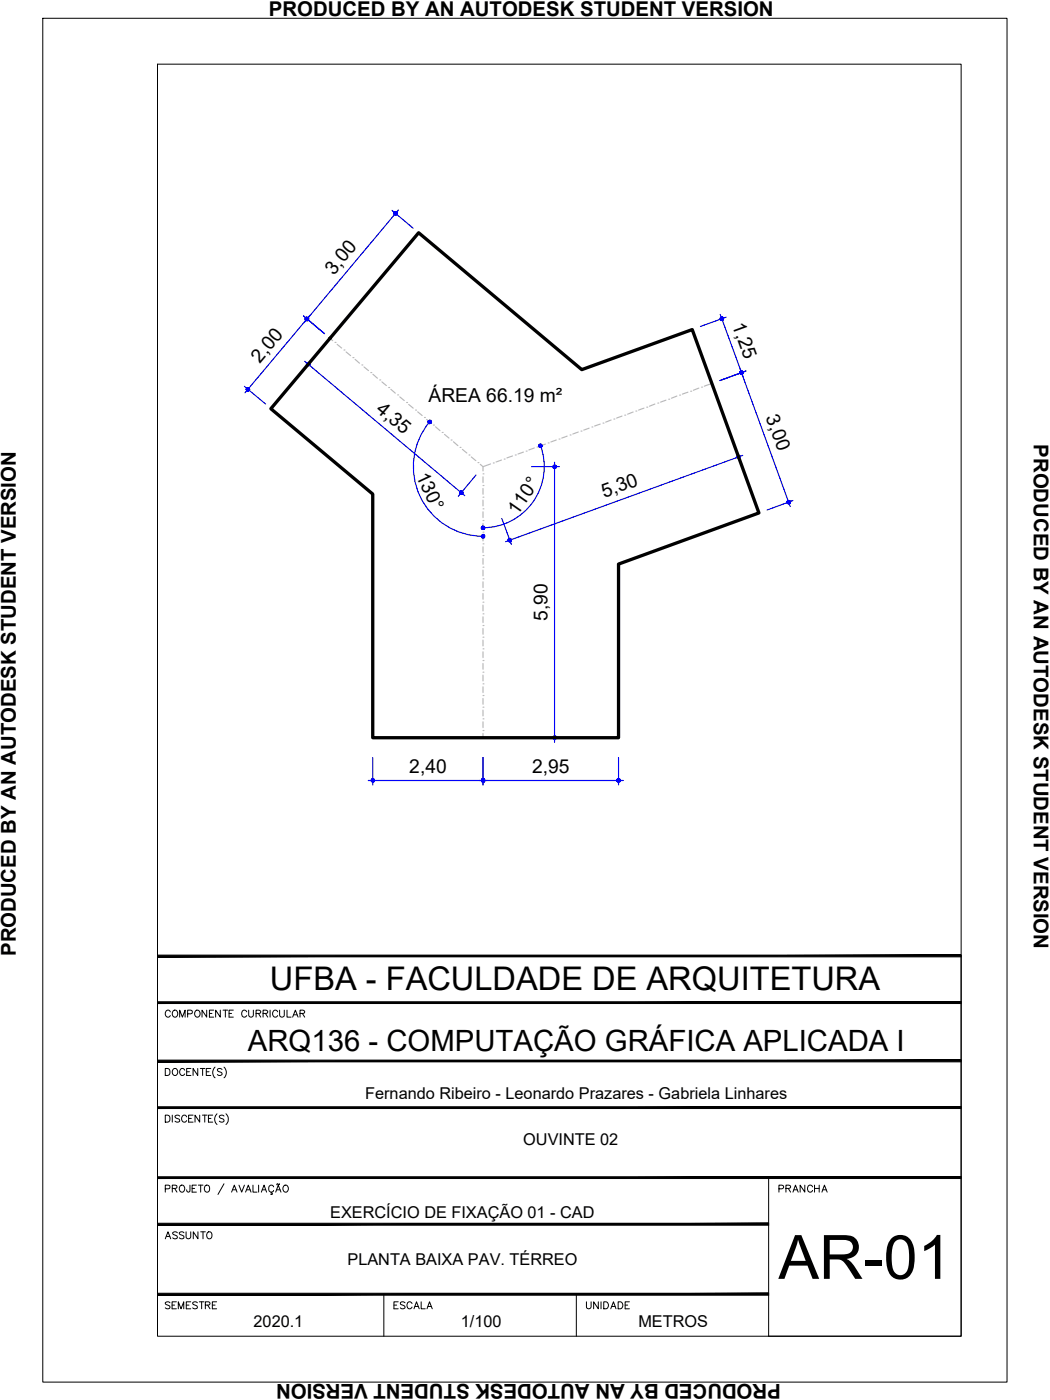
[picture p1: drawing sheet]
<svg xmlns="http://www.w3.org/2000/svg" width="229mm" height="305mm" viewBox="0 0 229 305" stroke-linecap="round" stroke-linejoin="round" font-family="sans-serif">
<!-- layer: ARQ_EIXO CINZA 04 -->
<g fill="none" stroke="#bababa" stroke-width=".25">
<path d="M71.8 73.7l.6 .5M72.9 74.5h.1M73.4 75l1 .8M74.9 76.2h.1M75.4 76.6l.9 .8M76.8 77.9h.1M77.3 78.2l1 .9M78.8 79.5h.1M79.2 79.9l1 .8M80.7 81.1h.1M81.2 81.5l1 .8M82.7 82.7h.1"/>
<path d="M83.1 83.1l1 .8M84.6 84.4h.1M85.1 84.8l1 .8M86.6 86h.1M87 86.4l1 .8M88.5 87.6h.1M89 88.1l1 .8M90.5 89.3h.1M90.9 89.7l1 .8M92.4 90.9h.1M92.9 91.3l1 .8M94.4 92.5h.1"/>
<path d="M94.8 92.9l1 .9M96.3 94.1h.1M96.8 94.6l.9 .8M98.2 95.8h.1M98.7 96.2l1 .8M100.2 97.4h.1M100.7 97.8l.9 .8M102.1 99.1h.1M102.6 99.5l1 .8M109.8 99.9h.1M111.6 99.3l-1.2 .4M112.2 99.1h.1"/>
<path d="M114 98.4l-1.2 .4M114.6 98.2h.1M116.3 97.5l-1.2 .5M116.9 97.3h.1M118.7 96.7l-1.2 .4M119.3 96.4h.1M121.1 95.8l-1.2 .4M121.7 95.6h.1M123.5 95l-1.2 .4M124.1 94.7h.1M125.9 94.1l-1.2 .4M126.5 93.9h.1"/>
<path d="M128.3 93.2l-1.2 .4M128.9 93h.1M130.7 92.3l-1.2 .5M131.3 92.1h.1M133.1 91.4l-1.2 .5M133.6 91.2h.1M135.4 90.6l-1.2 .4M136 90.4h.1M137.8 89.7l-1.1 .5M138.4 89.5h.1M140.2 88.9l-1.2 .4M140.8 88.6h.1"/>
<path d="M142.6 88l-1.2 .4M143.2 87.8h.1M145 87.1l-1.2 .4M145.6 86.9h.1M147.4 86.2l-1.2 .5M148 86h.1M149.8 85.4l-1.3 .4M150.4 85.2h.1M152.1 84.5l-1.1 .5M152.7 84.3h.1M155 83.5l-1.7 .6M104.1 100.7h.1"/>
<path d="M104.6 101.1l.6 .5M105.2 118.4h.1M105.2 115.9h.1M105.2 113.3h.1M105.2 110.8h.1M105.2 108.2h.1M105.2 105.7h.1M105.2 103.2h.1M105.2 103.8v1.3M105.2 106.3v1.3M105.2 108.9v1.3M105.2 111.4v1.3"/>
<path d="M105.2 114v1.2M105.2 116.5v1.3M105.2 119v1.3M106.8 101l-1.6 .6v.9M107.4 100.8h.1M109.2 100.2l-1.2 .4M105.2 138.7h.1M105.2 136.2h.1M105.2 133.6h.1M105.2 131.1h.1M105.2 128.6h.1M105.2 126h.1"/>
<path d="M105.2 123.5h.1M105.2 120.9h.1M105.2 121.6v1.3M105.2 124.1v1.3M105.2 126.7v1.2M105.2 129.2v1.3M105.2 131.7v1.3M105.2 134.3v1.3M105.2 136.8v1.3M105.2 139.4v1.2M105.2 159h.1M105.2 156.5h.1"/>
<path d="M105.2 154h.1M105.2 151.4h.1M105.2 148.9h.1M105.2 146.3h.1M105.2 143.8h.1M105.2 141.3h.1M105.2 141.9v1.3M105.2 144.4v1.3M105.2 147v1.3M105.2 149.5v1.3M105.2 152.1v1.2M105.2 154.6v1.3"/>
<path d="M105.2 157.1v1.3M105.2 159.7v.9"/>
</g>
<!-- layer: COTA AZUL -->
<g fill="none" stroke="#00f" stroke-width=".25">
<path d="M85.3 45.8l4.7 3.9M86.7 45.7l-20.5 24.5M66.1 68.8l4.6 3.8M66.3 78.7l34.9 29.2M67.5 68.7l-14.2 16.8M70.3 75.5l-3.8 4.6M156.8 68.5l15.2 41.8M158.1 69l-5.6 2.1M53.2 84.1l4.6 3.9M93.6 91.8a15.2 15.2 0 0 0-2.2 16.2 15.2 15.2 0 0 0 13.8 8.8M117.7 97a13.3 13.3 0 0 1-12.5 17.9M159.1 94.8l2 5.6"/>
<path d="M161.7 99.1l-51.6 18.8M162.4 80.8l-5.6 2M103.6 103.4l-3.8 4.6M109.3 112.9l2 5.6M115.7 101.6h6.1M120.7 100.6v61M172.6 109l-5.6 2M80.2 169.9h55.5M81.2 164.9v6M105.2 164.9v6M115.7 160.6h6.1M134.7 164.9v6"/>
</g>
<!-- layer: 0 -->
<g fill="#00f" stroke="#00f" stroke-width=".22">
<path d="M66.8 79l-.1 .2 .4 .1zM66.7 79.2l.4 .1-.3 .1zM66.8 79.4v.2l.3-.3z"/>
<path d="M67.1 79.3l-.3 .3 .3 .1zM67.1 79.3l.1 .3-.1 .1zM67.1 79.3l.1 .3 .2-.1z"/>
<path d="M67.1 79.3l.3 .2 .1-.1zM67.1 79.3l.3-.1 .1 .2zM67.4 79l-.3 .3 .3-.1z"/>
<path d="M67.2 78.9l-.1 .4 .3-.3zM67 79l.2-.1-.1 .4zM66.8 79l.3 .3-.1-.3z"/>
<path d="M100.4 107.3l.3 .2 .1-.2zM100.4 107.3l.4-.2v.2zM100.7 107l-.3 .3 .4-.2z"/>
<path d="M100.5 106.9l-.1 .4 .3-.3zM100.3 106.9h.2l-.1 .4zM100.2 107l.2 .3-.1-.4z"/>
<path d="M100.2 107l-.1 .2 .3 .1zM100.1 107.2l.3 .1-.3 .1zM100.1 107.4l.1 .1 .2-.2z"/>
<path d="M100.4 107.3l-.2 .2 .2 .1zM100.4 107.3l.1 .3h-.1zM100.4 107.3l.1 .3 .2-.1z"/>
<path d="M120.6 101.3l.1 .3v-.4zM120.6 101.3l.1 .3-.3-.2zM120.4 101.4v.2h.3z"/>
<path d="M120.4 101.6v.2l.3-.2zM120.4 101.8l.3-.2-.1 .3zM120.7 101.6l-.1 .3 .1 .1z"/>
<path d="M120.7 101.6v.4l.2-.1zM120.7 101.6l.4 .2-.2 .1zM120.7 101.6l.4 .2v-.2z"/>
<path d="M120.7 101.6h.4v-.2zM120.9 101.3l.2 .1-.4 .2zM120.7 101.2v.4l.2-.3z"/>
<path d="M120.7 160.6v.4l.2-.1zM120.7 160.6l.4 .2-.2 .1zM120.7 160.6l.4 .2v-.2z"/>
<path d="M120.7 160.6h.4v-.2zM120.9 160.3l.2 .1-.4 .2zM120.7 160.2v.4l.2-.3z"/>
<path d="M120.6 160.3l.1 .3v-.4zM120.6 160.3l.1 .3-.3-.2zM120.4 160.4v.2h.3z"/>
<path d="M120.4 160.6v.2l.3-.2zM120.4 160.8l.3-.2-.1 .3zM120.7 160.6l-.1 .3 .1 .1z"/>
<path d="M110.6 117.7l.1 .2 .3-.3zM111 117.6l-.1 .4-.2-.1zM111 117.6l-.1 .4 .2-.1z"/>
<path d="M111 117.6l.1 .3h.2zM111 117.6h.3v.3zM111 117.6h.3v-.1z"/>
<path d="M111.2 117.3l-.2 .3 .3-.1zM111 117.2l.2 .1-.2 .3zM110.9 117.3l.1 .3v-.4z"/>
<path d="M110.7 117.3l.3 .3-.1-.3zM110.7 117.3l.3 .3-.4-.1zM110.6 117.5v.2l.4-.1z"/>
<path d="M161 99.2l-.2 .3 .4-.1zM160.9 99.1l.1 .1-.2 .3zM160.7 99.1l.1 .4 .1-.4z"/>
<path d="M160.5 99.2l.3 .3-.1-.4zM160.5 99.2l.3 .3-.4-.1zM160.4 99.4v.2l.4-.1z"/>
<path d="M160.4 99.6l.2 .2 .2-.3zM160.8 99.5l-.1 .3h-.1zM160.8 99.5l-.1 .3h.2z"/>
<path d="M160.8 99.5l.1 .3 .2-.1zM160.8 99.5h.4l-.1 .2zM160.8 99.5h.4v-.1z"/>
<path d="M156.9 69.1l.3 .3-.1-.4zM156.9 69.1l.3 .3-.4-.1zM156.8 69.3v.2l.4-.1z"/>
<path d="M156.8 69.5l.1 .2 .3-.3zM157.2 69.4l-.1 .4-.2-.1zM157.2 69.4l-.1 .4 .2-.1z"/>
<path d="M157.2 69.4l.1 .3 .1-.1zM157.2 69.4l.3 .1-.1 .1zM157.2 69.4l.3 .1v-.2z"/>
<path d="M157.4 69.1l-.2 .3 .3-.1zM157.2 69l.2 .1-.2 .3zM157.1 69l.1 .4v-.4z"/>
<path d="M161.5 81.1l.1 .4 .1-.1zM161.5 81.1l.3 .1-.1 .2zM161.5 81.1l.3 .1v-.2z"/>
<path d="M161.7 80.9l-.2 .2 .3-.1zM161.5 80.8l.2 .1-.2 .2zM161.3 80.8l.2 .3v-.3z"/>
<path d="M161.2 80.9l.3 .2-.2-.3zM161.2 80.9l.3 .2h-.4zM161.1 81.1v.1l.4-.1z"/>
<path d="M161.1 81.2l.1 .2 .3-.3zM161.5 81.1l-.1 .4-.2-.1zM161.5 81.1l-.1 .4h.2z"/>
<path d="M161.2 80.9l.3 .2-.2-.3zM161.2 80.9l.3 .2h-.4zM161.1 81.1v.1l.4-.1z"/>
<path d="M161.1 81.2l.1 .2 .3-.3zM161.5 81.1l-.1 .4-.2-.1zM161.5 81.1l-.1 .4h.2z"/>
<path d="M161.5 81.1l.1 .4 .1-.1zM161.5 81.1l.3 .1-.1 .2zM161.5 81.1l.3 .1v-.2z"/>
<path d="M161.7 80.9l-.2 .2 .3-.1zM161.5 80.8l.2 .1-.2 .2zM161.3 80.8l.2 .3v-.3z"/>
<path d="M171.7 109.3l.1 .4 .2-.1zM171.7 109.3l.4 .1-.1 .2zM171.7 109.3l.4 .1-.1-.2z"/>
<path d="M172 109.1l-.3 .2 .3-.1zM171.7 109l.3 .1-.3 .2zM171.6 109l.1 .3v-.3z"/>
<path d="M171.4 109.1l.3 .2-.1-.3zM171.4 109.1l.3 .2h-.4zM171.3 109.3l.1 .1 .3-.1z"/>
<path d="M171.4 109.4v.2l.3-.3zM171.7 109.3l-.1 .4-.2-.1zM171.7 109.3l-.1 .4h.2z"/>
<path d="M66.9 69.1l-.1 .3 .3-.2zM66.7 69.1h.2l-.1 .3zM66.5 69.2l.3 .2-.1-.3z"/>
<path d="M66.5 69.2v.2h.3zM66.5 69.4h.3l-.3 .2zM66.5 69.6l.1 .1 .2-.3z"/>
<path d="M66.8 69.4l-.2 .3 .2 .1zM66.8 69.4l.2 .4h-.2zM66.8 69.4l.2 .4 .1-.1z"/>
<path d="M66.8 69.4l.3 .3 .1-.2zM66.8 69.4l.4-.1v.2zM67.1 69.2l-.3 .2 .4-.1z"/>
<path d="M54 84.8l-.3 .2 .2 .1zM54 84.8l.1 .3h-.2zM54 84.8l.1 .3 .2-.1z"/>
<path d="M54 84.8l.3 .2 .1-.2zM54 84.8l.3-.2 .1 .2zM54 84.8l.3-.2-.1-.1z"/>
<path d="M54.1 84.4l-.1 .4 .2-.3zM53.8 84.4h.3l-.1 .4zM53.7 84.5l.3 .3-.2-.4z"/>
<path d="M53.7 84.5l-.1 .2 .4 .1zM53.6 84.7l.4 .1-.4 .1zM53.6 84.9l.1 .1 .3-.2z"/>
<path d="M66.8 69.4l-.2 .3 .2 .1zM66.8 69.4l.2 .4h-.2zM66.8 69.4l.2 .4 .1-.1z"/>
<path d="M66.8 69.4l.3 .3 .1-.2zM66.8 69.4l.4-.1v.2zM67.1 69.2l-.3 .2 .4-.1z"/>
<path d="M66.9 69.1l-.1 .3 .3-.2zM66.7 69.1h.2l-.1 .3zM66.5 69.2l.3 .2-.1-.3z"/>
<path d="M66.5 69.2v.2h.3zM66.5 69.4h.3l-.3 .2zM66.5 69.6l.1 .1 .2-.3z"/>
<path d="M86.2 46.1l-.1 .4 .3-.3zM86 46.1h.2l-.1 .4zM85.8 46.2l.3 .3-.1-.4z"/>
<path d="M85.8 46.2v.2l.3 .1zM85.8 46.4l.3 .1-.3 .1zM85.8 46.6l.1 .1 .2-.2z"/>
<path d="M86.1 46.5l-.2 .2 .2 .1zM86.1 46.5l.1 .3h-.1zM86.1 46.5l.1 .3 .2-.1z"/>
<path d="M86.1 46.5l.3 .2 .1-.2zM86.1 46.5l.4-.1v.1zM86.4 46.2l-.3 .3 .4-.1z"/>
<path d="M105.2 169.9h.3v-.2zM105.4 169.6l.1 .1-.3 .2zM105.2 169.5v.4l.2-.3z"/>
<path d="M105 169.6l.2 .3v-.4zM105 169.6l.2 .3-.3-.2zM104.9 169.7l-.1 .2h.4z"/>
<path d="M104.8 169.9l.1 .2 .3-.2zM104.9 170.1l.3-.2-.2 .3zM105.2 169.9l-.2 .3 .2 .1z"/>
<path d="M105.2 169.9v.4l.2-.1zM105.2 169.9l.3 .2-.1 .1zM105.2 169.9l.3 .2v-.2z"/>
<path d="M80.8 169.9l.1 .2 .3-.2zM80.9 170.1l.3-.2-.2 .3zM81.2 169.9l-.2 .3 .2 .1z"/>
<path d="M81.2 169.9v.4l.2-.1zM81.2 169.9l.3 .2-.1 .1zM81.2 169.9l.3 .2v-.2z"/>
<path d="M81.2 169.9h.3v-.2zM81.4 169.6l.1 .1-.3 .2zM81.2 169.5v.4l.2-.3z"/>
<path d="M81 169.6l.2 .3v-.4zM81 169.6l.2 .3-.3-.2zM80.9 169.7l-.1 .2h.4z"/>
<path d="M134.7 169.9h.3v-.2zM134.9 169.6l.1 .1-.3 .2zM134.7 169.5v.4l.2-.3z"/>
<path d="M134.5 169.6l.2 .3v-.4zM134.3 169.7l.2-.1 .2 .3zM134.3 169.7v.2h.4z"/>
<path d="M134.3 169.9v.2l.4-.2zM134.3 170.1l.4-.2-.2 .3zM134.7 169.9l-.2 .3 .2 .1z"/>
<path d="M134.7 169.9v.4l.2-.1zM134.7 169.9l.3 .2-.1 .1zM134.7 169.9l.3 .2v-.2z"/>
<path d="M104.8 169.9l.1 .2 .3-.2zM104.9 170.1l.3-.2-.2 .3zM105.2 169.9l-.2 .3 .2 .1z"/>
<path d="M105.2 169.9v.4l.2-.1zM105.2 169.9l.3 .2-.1 .1zM105.2 169.9l.3 .2v-.2z"/>
<path d="M105.2 169.9h.3v-.2zM105.4 169.6l.1 .1-.3 .2zM105.2 169.5v.4l.2-.3z"/>
<path d="M105 169.6l.2 .3v-.4zM105 169.6l.2 .3-.3-.2zM104.9 169.7l-.1 .2h.4z"/>
<path d="M93.6 91.5v.4l.2-.3zM93.4 91.5h.2v.4zM93.3 91.6l.3 .3-.2-.4z"/>
<path d="M93.3 91.6l-.1 .2 .4 .1zM93.2 91.8l.4 .1-.4 .1zM93.2 92l.1 .2 .3-.3z"/>
<path d="M93.6 91.9l-.3 .3h.2zM93.6 91.9l.1 .3h-.2zM93.6 91.9l.1 .3 .2-.1z"/>
<path d="M93.6 91.9l.3 .2v-.2zM93.6 91.9l.3-.2v.2zM93.8 91.6l-.2 .3 .3-.2z"/>
<path d="M105.2 116.8h.3v-.2zM105.4 116.5l.1 .1-.3 .2zM105.2 116.4v.4l.2-.3z"/>
<path d="M105 116.5l.2 .3v-.4zM105 116.5l.2 .3-.3-.2zM104.9 116.6l-.1 .2h.4z"/>
<path d="M104.8 116.8l.1 .2 .3-.2zM104.9 117l.3-.2-.2 .3zM105.2 116.8l-.2 .3h.2z"/>
<path d="M105.2 116.8v.3h.2zM105.2 116.8l.3 .2-.1 .1zM105.2 116.8l.3 .2v-.2z"/>
<path d="M104.8 114.9l.1 .2 .3-.2zM104.9 115.1l.3-.2-.2 .3zM105.2 114.9l-.2 .3 .2 .1z"/>
<path d="M105.2 114.9v.4l.2-.1zM105.2 114.9l.3 .2-.1 .1zM105.2 114.9l.3 .2v-.2z"/>
<path d="M105.2 114.9h.3v-.2zM105.4 114.6l.1 .1-.3 .2zM105.2 114.6v.3l.2-.3z"/>
<path d="M105 114.6l.2 .3v-.3zM105 114.6l.2 .3-.3-.2zM104.9 114.7l-.1 .2h.4z"/>
<path d="M117.4 96.8l.3 .3-.1-.4zM117.4 96.8l.3 .3-.4-.1zM117.3 97v.2l.4-.1z"/>
<path d="M117.3 97.2l.1 .2 .3-.3zM117.7 97.1l-.1 .3h-.2zM117.7 97.1l-.1 .3h.2z"/>
<path d="M117.7 97.1l.1 .3 .1-.1zM117.7 97.1h.3l-.1 .2zM117.7 97.1h.3v-.2z"/>
<path d="M117.9 96.8l-.2 .3 .3-.2zM117.7 96.7l.2 .1-.2 .3zM117.6 96.7l.1 .4v-.4z"/>
</g>
<path d="M91.1 50.7l35.6 29.8 24-8.7 14.5 39.9-30.5 11.1v37.8h-53.5v-53l-22.2-18.6z" fill="none" stroke="#000" stroke-width=".72"/>
<!-- layer: MRG_EXTERNA -->
<path d="M9.3 4h209.9v296.9h-209.9z" fill="none" stroke="#000" stroke-width=".22"/>
<!-- layer: MRG_INTERNA -->
<path d="M34.3 14h175v276.9h-175z" fill="none" stroke="#000" stroke-width=".22"/>
<!-- layer: SIMB_01 -->
<g fill="#000" stroke="#000" stroke-width=".22">
<path d="M34.3 218.1v.4l175-.4zM34.3 218.5l175-.4v.4z"/>
<path d="M34.3 207.9v.4l175-.4zM34.3 208.3l175-.4v.4z"/>
<path d="M34.3 230.8v.4l175-.4zM34.3 231.2l175-.4v.4z"/>
<path d="M34.3 256.2v.4l175-.4zM34.3 256.6l175-.4v.4z"/>
<path d="M34.3 241v.3l175-.3zM34.3 241.3l175-.3v.3z"/>
<path d="M34.3 266.3v.4l133-.4zM34.3 266.7l133-.4v.4z"/>
<path d="M34.3 282h133v-.4zM34.3 281.6h133l-133 .4z"/>
</g>
<g fill="none" stroke="#000" stroke-width=".22">
<path d="M45 219.9v1.5l-1-1.5v1.5M46.5 219.9h-.9v1.5h.9M48 219.9v1.5l-1.1-1.5v1.5M48.6 219.9h1M49.1 219.9v1.5M50.8 219.9h-.9v1.5h.9M54.1 219.9v1.1l.5 .4h.3l.3-.4v-1.1M58.8 219.9v1.5M60.9 219.9v1.1l.4 .4 .5-.2 .1-1.3M62.5 219.9v1.5h.9M209.3 208.1v82.8h-42v-34.5M36 232.6h.5a.82 .82 0 0 1 .5 .8 .82 .82 0 0 1-.5 .7h-.5z"/>
<path d="M37.1 220.3a.56 .56 0 0 0-.7-.4 .56 .56 0 0 0-.4 .6 .63 .63 0 0 0 .2 .8 .63 .63 0 0 0 .9-.2M37.7 220.1a.72 .72 0 0 1 1 .2 .72 .72 0 0 1-.3 1.1 .72 .72 0 0 1-.9-.4 .72 .72 0 0 1 .2-.9zM37.7 232.8a.72 .72 0 0 1 1 .2 .72 .72 0 0 1-.3 1.1 .72 .72 0 0 1-.9-.4 .72 .72 0 0 1 .2-.9zM39.1 221.4v-1.5l.6 1.5 .6-1.5v1.5M40.2 233a.56 .56 0 0 0-.6-.4 .56 .56 0 0 0-.5 .6 .63 .63 0 0 0 .3 .8 .63 .63 0 0 0 .8-.2M40.6 233.3h.6M40.9 220.7l.9-.1v-.5l-.3-.2h-.6v1.5M41.6 232.6h-1v1.5h1M42.7 220a.71 .71 0 0 1 .9 .7 .71 .71 0 0 1-.9 .7l-.3-.5v-.4zM43.1 232.6v1.5l-1.1-1.5v1.5M43.6 232.6h1M44.1 232.6v1.5"/>
<path d="M44.9 233.3h.6M45.6 220.6h.5M45.9 232.6h-1v1.5h1M46.8 232.3a1.57 1.57 0 0 0 0 2.4M48.3 232.8l-.3-.2-.7 .2 .2 .4 .5 .2 .3 .3v.2l-.3 .2-.7-.2M48.8 232.3a1.57 1.57 0 0 1 0 2.4M49.9 220.6h.5M53.7 220.3a.56 .56 0 0 0-.6-.4 .56 .56 0 0 0-.5 .6 .63 .63 0 0 0 .3 .8 .63 .63 0 0 0 .8-.2M55.8 220.6h.8l.2-.4-.4-.3h-.6v1.5M56.3 220.6l.5 .8M57.3 220.6h.8l.2-.4-.4-.3h-.6v1.5M57.8 220.6l.5 .8"/>
<path d="M60.5 220.3a.56 .56 0 0 0-.7-.4 .56 .56 0 0 0-.4 .6 .63 .63 0 0 0 .2 .8 .63 .63 0 0 0 .9-.2M63.7 221.4l.6-1.5 .6 1.5M63.9 220.9h.7M65.3 220.6h.9l.1-.4-.3-.3h-.7v1.5M65.8 220.6l.5 .8M36 242.8h.5a.82 .82 0 0 1 .5 .7 .82 .82 0 0 1-.5 .8h-.5zM36 258.8l.9-.1 .1-.6-1-.1v1.5M37.5 258.7l1-.1v-.5l-1-.1v1.5M37.5 242.8v1.5M38 258.7l.5 .8M39.1 243l-.3-.2-.7 .2 .2 .4 .7 .3 .1 .2v.2l-.3 .2-.7-.2M39.2 258.2a.72 .72 0 0 1 1 .2 .72 .72 0 0 1-.3 1.1 .72 .72 0 0 1-.9-.4 .72 .72 0 0 1 .2-.9z"/>
<path d="M40.6 243.2a.56 .56 0 0 0-.6-.4 .56 .56 0 0 0-.5 .6 .63 .63 0 0 0 .3 .8 .63 .63 0 0 0 .8-.2M41.1 243.5h.6M41.4 258l-.1 1.4-.4 .1-.2-.1-.1-.4M41.8 258.7h.6M42 242.8h-.9v1.5h.9M42.8 258h-1v1.5h1M43.2 258h1M43.5 242.8v1.5l-1-1.5v1.5M43.7 258v1.5M44.1 242.8h1M44.6 242.8v1.5M44.6 258.2a.63 .63 0 0 1 .8-.1 .63 .63 0 0 1 .2 .9 .57 .57 0 0 1-.5 .6 .57 .57 0 0 1-.6-.6z"/>
<path d="M45.4 243.5h.5M46.3 242.8h-.9v1.5h.9M47.2 242.5a1.57 1.57 0 0 0 0 2.3M48.8 243l-.4-.2-.6 .2 .1 .4 .7 .3 .2 .2v.2l-.4 .2-.6-.2M48.8 257.7l-1.3 2.4M49.2 242.5a1.57 1.57 0 0 1 0 2.3M50.4 259.5l.6-1.5 .6 1.5M50.7 259h.7M52 258l.6 1.5 .6-1.5M53.5 259.5l.6-1.5 .6 1.5M53.7 259h.7M55.1 258v1.5h.9"/>
<path d="M56.3 258v1.5M56.9 259.5l.6-1.5 .5 1.5M57.1 259h.7M59.1 259.5v.3l.2 .2h-.4M59.6 258.4a.6 .6 0 0 0-.9-.3 .6 .6 0 0 0-.2 .9 .54 .54 0 0 0 .4 .5 .54 .54 0 0 0 .7-.3M60 259.5l.6-1.5 .6 1.5M60.2 259h.8M60.3 257.8l-.1 .1M60.3 257.8h.2M60.5 257.8l.1 .1M60.6 257.9h.2M60.9 257.7l-.1 .2"/>
<path d="M61.8 258.2a.72 .72 0 0 1 1 .2 .72 .72 0 0 1-.3 1.1 .72 .72 0 0 1-.9-.4 .72 .72 0 0 1 .2-.9zM83.6 281.8v9.1M125.5 281.8v9.1"/>
</g>
<text font-size="13.3" x="169.5" y="278.4">AR-01</text>
<text font-size="7.1" x="58.8" y="215.6">UFBA - FACULDADE DE ARQUITETURA</text>
<text font-size="6.4" x="54" y="228.9">ARQ136 - COMPUTAÇÃO GRÁFICA APLICADA I</text>
<g font-size="4.4">
<text x="58.5" y="3.6">PRODUCED BY AN AUTODESK STUDENT VERSION</text>
<text x="225.1" y="96.7" transform="rotate(90 225.1 96.7)">PRODUCED BY AN AUTODESK STUDENT VERSION</text>
<text x="3.5" y="208.2" transform="rotate(-90 3.5 208.2)">PRODUCED BY AN AUTODESK STUDENT VERSION</text>
<text x="168.3" y="260.7">PRANCHA</text>
<text x="34.9" y="270.9">ASSUNTO</text>
<text x="34.9" y="286.1">SEMESTRE</text>
<text x="84.7" y="286.1">ESCALA</text>
<text x="126.3" y="286.1">UNIDADE</text>
<text x="170" y="301.3" transform="rotate(-180 170 301.3)">PRODUCED BY AN AUTODESK STUDENT VERSION</text>
</g>
<g font-size="4.2">
<text x="72.6" y="60" transform="rotate(-50 72.6 60)">3,00</text>
<text x="159.3" y="70.7" transform="rotate(70 159.3 70.7)">1,25</text>
<text x="56.6" y="79.2" transform="rotate(-50 56.6 79.2)">2,00</text>
<text x="81.7" y="89.5" transform="rotate(40 81.7 89.5)">4,35</text>
<text x="93.3" y="87.4">ÁREA 66.19 m²</text>
<text x="166.7" y="90.8" transform="rotate(70 166.7 90.8)">3,00</text>
<text x="90.5" y="103.5" transform="rotate(65 90.5 103.5)">130°</text>
<text x="112.6" y="112.3" transform="rotate(-55 112.6 112.3)">110°</text>
<text x="131.5" y="108.4" transform="rotate(-20 131.5 108.4)">5,30</text>
<text x="119.2" y="135.2" transform="rotate(-90 119.2 135.2)">5,90</text>
<text x="89.1" y="168.3">2,40</text>
<text x="115.9" y="168.3">2,95</text>
</g>
<g font-size="3.5">
<text x="79.5" y="239.3">Fernando Ribeiro - Leonardo Prazares - Gabriela Linhares</text>
<text x="113.9" y="249.3">OUVINTE 02</text>
<text x="71.9" y="265.2">EXERCÍCIO DE FIXAÇÃO 01 - CAD</text>
<text x="75.6" y="275.4">PLANTA BAIXA PAV. TÉRREO</text>
<text x="55.2" y="289">2020.1</text>
<text x="100.3" y="289">1/100</text>
<text x="139" y="289">METROS</text>
</g>
</svg>
